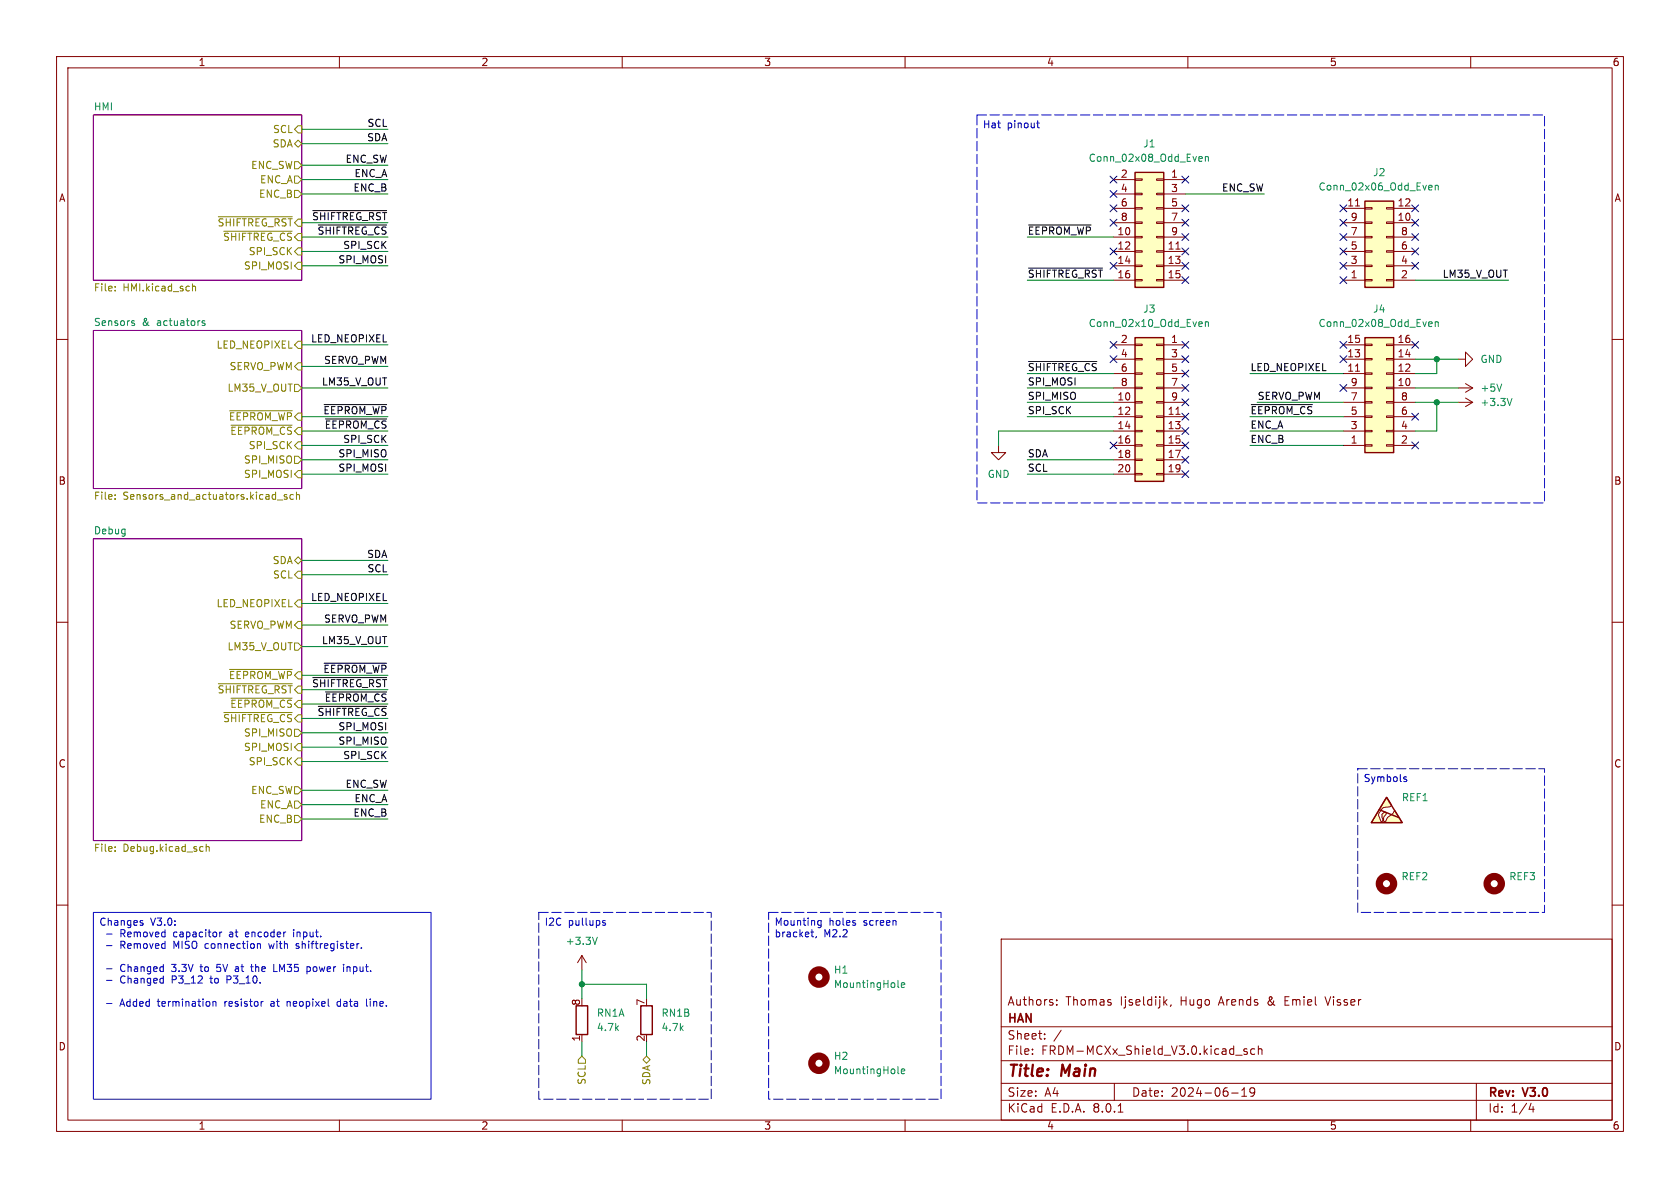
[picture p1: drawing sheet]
<svg xmlns="http://www.w3.org/2000/svg" width="297mm" height="210mm" viewBox="0 0 297 210" stroke-linecap="round" stroke-linejoin="round" font-family="sans-serif">
<g fill="none" stroke="#840000" stroke-width=".18">
<path d="M10 10h277v190h-277zM12 12h273v186h-273zM60 10v2M110 10v2M160 10v2M210 10v2M260 10v2M10 60h2M285 60h2M10 110h2M285 110h2M10 160h2"/>
<path d="M285 160h2M177 166h108v32h-108zM186.8 177.6v.1M186.8 176.8v.1M205.9 177.1l.4 .6M206.3 176.7l-.6 .6M207 177.6l-.1 .3M234.2 176.2l.5 1.5M60 198v2M110 198v2M160 198v2M177 194.5h108"/>
<path d="M177 191.5h108M177 187.5h108M177 181.5h108M182.5 186.3v.1M182.5 185.5v.1M184.7 183.6v.1M184.7 182.8v.1M187.6 182.1l-1.3 2M197 191.5v3M197.7 196.6h.8M210 198v2M217.7 193.2h1.2"/>
<path d="M218.5 186.5h1.1M219.5 193.8h.9M219.5 192.7l.5-.4v1.5M220.5 185.5l-.4-.1-.2 .2 .1 .2 .5 .2v.3h-.6M221.8 192.9l-.3 .3h-.3l-.2-.3 .1-.5 .4-.1 .2 .1a.99 .99 0 0 1-.3 1.4h-.3M221.8 185.5l-.4-.1-.3 .3v.4l.1 .2h.6M222.5 185.5l.2-.1 .3 .1 .1 .9M222.5 184.9v1.5M260 198v2M261 191.5v6.5M270.7 195l-.4 1.1h.9M271 195.6v1"/>
</g>
<path d="M16.5 20.3h36.8v29.2h-36.8zM16.5 58.4h36.8v28h-36.8zM16.5 95.3h36.8v53.3h-36.8z" fill="none" stroke="#840084" stroke-width=".18"/>
<g fill="none" stroke="#848400" stroke-width=".18">
<path d="M38.6 38.3h13.1M52.1 25.4l.6-.6 .6 .6-.6 .6zM52.1 28.6h.6l.6 .6-.6 .6h-.6zM52.1 33.7h.6l.6 .6-.6 .6h-.6zM52.1 31.1h.6l.6 .7-.6 .6h-.6zM52.7 22.2h.6v1.3h-.6l-.6-.6zM20.4 51.3v.1M20.4 50.7v.1M34 50.2v1.2M34 50.7l.2-.1 .3 .1 .1 .7M39.6 40.9h12.1M52.7 46.4h.6v1.2h-.6l-.6-.6z"/>
<path d="M52.7 43.8h.6v1.3h-.6l-.6-.6zM40.6 72.6h11.1M40.8 75.2h10.9M52.1 67.9h.6l.6 .7-.6 .6h-.6zM52.7 60.3h.6v1.3h-.6l-.6-.6zM52.7 64.1h.6v1.3h-.6l-.6-.6zM52.7 78.1h.6v1.3h-.6l-.6-.7zM20.4 87.5v.1M20.4 88.1v.2M49 88.4h1M50.7 87.5l-.3-.1-.2 .2 .1 .2 .4 .1v.3h-.5M51.9 87.5l-.4-.1-.2 .3 .1 .5h.5"/>
<path d="M52.1 83.8l.6-.6h.6v1.3h-.6zM52.1 80.6h.6l.6 .7-.6 .6h-.6zM52.1 99.1l.6-.7 .6 .7-.6 .6zM52.4 87.5l.2-.1 .3 .1 .1 .8M52.4 87v1.3M40.6 118.3h11.1M52.1 106.7l.6-.7h.6v1.3h-.6zM52.1 113.7h.6l.6 .6-.6 .6h-.6zM52.7 101h.6v1.2h-.6l-.6-.6zM52.7 109.9h.6v1.2h-.6l-.6-.6zM38.6 120.9h13.1M39.6 126h12.1"/>
<path d="M40.8 123.4h10.9M52.1 139.1h.6l.6 .6-.6 .6h-.6zM52.1 128.9h.6l.6 .6-.6 .7h-.6zM52.7 131.4h.6v1.3h-.6l-.6-.6zM52.7 134h.6v1.3h-.6l-.6-.7zM20.4 149.7v.1M20.4 150.4v.1M35.8 149.7h.1M35.9 150.4l-.1 .1M36.4 149.2v1.3M36.4 149.8l.2-.1h.3l.1 .8M52.1 141.6h.6l.6 .6-.6 .7h-.6z"/>
<path d="M52.1 144.1h.6l.6 .7-.6 .6h-.6z"/>
</g>
<path d="M23.4 57.1l.3 .1 .1 .2-.2 .1h-.2M23.4 56.7l.3 .1M36.2 56.8l-.3-.1-.2 .2 .1 .2 .4 .1v.3h-.5M158.7 189.6l.2 .2M159.3 189.4l.6-.1v-.3h-.4l-.2 .1 .1 .6h.5" fill="none" stroke="#008484" stroke-width=".18"/>
<circle cx="144.8" cy="188" r="1.27" fill="none" stroke="#840000" stroke-width="1.3"/>
<path d="M200.7 59.7h5v25.4h-5z" fill="#ffffc2"/>
<g fill="none" stroke="#840000" stroke-width=".18">
<path d="M196.8 61h3.9M196.8 71.1h3.9M196.8 73.7h3.9M196.8 76.2h3.9M196.8 78.7h3.9M196.8 63.5h3.9M196.8 66h3.9M196.8 68.6h3.9M200.7 78.6h1.2v.3h-1.2zM200.7 76.1h1.2v.2h-1.2zM200.7 73.5h1.2v.3h-1.2zM200.7 71h1.2v.2h-1.2z"/>
<path d="M200.7 68.5h1.2v.2h-1.2zM200.7 65.9h1.2v.3h-1.2zM200.7 63.4h1.2v.2h-1.2zM200.7 60.8h1.2v.3h-1.2zM204.5 78.6h1.2v.3h-1.2zM204.5 76.1h1.2v.2h-1.2zM204.5 73.5h1.2v.3h-1.2zM204.5 71h1.2v.2h-1.2zM204.5 68.5h1.2v.2h-1.2zM204.5 65.9h1.2v.3h-1.2zM204.5 63.4h1.2v.2h-1.2zM204.5 60.8h1.2v.3h-1.2z"/>
<path d="M205.7 61h3.8M205.7 71.1h3.8M205.7 73.7h3.8M205.7 76.2h3.8M205.7 78.7h3.8M205.7 63.5h3.8M205.7 66h3.8M205.7 68.6h3.8M207.9 73.2h.7M257.8 68.6h2.5M259.1 67.8l1.2 .8M260.3 68.6l-1.2 .7"/>
<path d="M196.8 81.3h3.9M196.8 83.8h3.9M200.7 83.7h1.2v.2h-1.2zM200.7 81.2h1.2v.2h-1.2zM204.5 83.7h1.2v.2h-1.2zM204.5 81.2h1.2v.2h-1.2zM205.7 81.3h3.8M205.7 83.8h3.8"/>
</g>
<path d="M200.7 59.7h5v25.4h-5z" fill="none" stroke="#840000" stroke-width=".25"/>
<path d="M212.1 56.9h.4v.3l-.6 .1M212.5 57.7h-.4M213.1 57l.2-.1h.3v.8M213.1 56.9v.8M265.5 67.9l-.4 1.3" fill="none" stroke="#008484" stroke-width=".18"/>
<g fill="none" stroke="#840000" stroke-width="1.3">
<circle cx="245.1" cy="156.2" r="1.27"/>
<circle cx="264.2" cy="156.2" r="1.27"/>
</g>
<path d="M245.1 140.9l.9 1.4-.3 .3-.5 .1a1.49 1.49 0 0 0-1.4 1l-.1 .5 .5 1.1 .2-.2-.1-1.1 .2-.2a.31 .31 0 0 1 .5-.1 .31 .31 0 0 1-.1 .5 .92 .92 0 0 0-.2 1 .44 .44 0 0 0 .5-.5l1-.9 .4-.5 1.3 2.1h-5.4z" fill="#ffffc2"/>
<path d="M243.8 143.1l3.5 1.4M245.1 141l2.8 4.4h-5.5zM101.9 177.8h2v5.1h-2zM113.3 177.8h2v5.1h-2z" fill="none" stroke="#840000" stroke-width=".25"/>
<path d="M176.5 78.7v1.3h1.3l-1.3 1.3-1.2-1.3h1.2M245.1 140.9l.9 1.4-.3 .3-.5 .1a1.49 1.49 0 0 0-1.4 1l-.1 .5 .5 1.1 .2-.2-.1-1.1 .2-.2a.31 .31 0 0 1 .5-.1 .31 .31 0 0 1-.1 .5 .92 .92 0 0 0-.2 1 .44 .44 0 0 0 .5-.5l1-.9 .4-.5 1.3 2.1h-5.4zM102.9 168.9l-.8 1.3M102.9 168.9v2.6M102.9 168.9l.7 1.3M102.9 182.9v1.3" fill="none" stroke="#840000" stroke-width=".18"/>
<path d="M105.6 165.7l-.4 1.2M158.7 174.4l.2 .2M159.3 174.1l.6-.1v-.2l-.4-.1-.2 .2 .1 .6h.5" fill="none" stroke="#008484" stroke-width=".18"/>
<circle cx="144.8" cy="172.7" r="1.27" fill="none" stroke="#840000" stroke-width="1.3"/>
<path d="M200.7 30.5h5v20.3h-5z" fill="#ffffc2"/>
<g fill="none" stroke="#840000" stroke-width=".18">
<path d="M196.8 31.8h3.9M196.8 34.3h3.9M196.8 36.8h3.9M196.8 39.4h3.9M200.7 39.2h1.2v.3h-1.2zM200.7 36.7h1.2v.3h-1.2zM200.7 34.2h1.2v.2h-1.2zM200.7 31.6h1.2v.3h-1.2zM204.5 39.2h1.2v.3h-1.2zM204.5 36.7h1.2v.3h-1.2zM204.5 34.2h1.2v.2h-1.2zM204.5 31.6h1.2v.3h-1.2z"/>
<path d="M205.7 31.8h3.8M205.7 34.3h3.8M205.7 36.8h3.8M205.7 39.4h3.8M196.8 41.9h3.9M196.8 44.5h3.9M196.8 47h3.9M196.8 49.5h3.9M200.7 49.4h1.2v.3h-1.2zM200.7 46.9h1.2v.2h-1.2zM200.7 44.3h1.2v.3h-1.2zM200.7 41.8h1.2v.2h-1.2z"/>
<path d="M204.5 49.4h1.2v.3h-1.2zM204.5 46.9h1.2v.2h-1.2zM204.5 44.3h1.2v.3h-1.2zM204.5 41.8h1.2v.2h-1.2zM205.7 41.9h3.8M205.7 44.5h3.8M205.7 47h3.8M205.7 49.5h3.8M207.9 44h.7M257.8 71.1h2.5M259.1 70.4l1.2 .7M260.3 71.1l-1.2 .8"/>
</g>
<path d="M200.7 30.5h5v20.3h-5z" fill="none" stroke="#840000" stroke-width=".25"/>
<path d="M212.1 27.7h.4v.3l-.6 .1M212.5 28.5h-.4M213.1 27.8l.2-.1h.3v.8M213.1 27.7v.8M267.3 70.4l-.4 1.3" fill="none" stroke="#008484" stroke-width=".18"/>
<path d="M241.3 35.6h5.1v15.2h-5.1z" fill="#ffffc2"/>
<g fill="none" stroke="#840000" stroke-width=".18">
<path d="M237.5 39.4h3.8M237.5 36.8h3.8M239.6 36.4h.8M241.3 36.7h1.3v.3h-1.3zM241.3 39.2h1.3v.3h-1.3zM245.1 36.7h1.3v.3h-1.3zM245.1 39.2h1.3v.3h-1.3zM246.4 39.4h3.8M246.4 36.8h3.8M237.5 49.5h3.8M237.5 47h3.8M237.5 44.5h3.8"/>
<path d="M237.5 41.9h3.8M241.3 41.8h1.3v.2h-1.3zM241.3 44.3h1.3v.3h-1.3zM241.3 46.9h1.3v.2h-1.3zM241.3 49.4h1.3v.3h-1.3zM245.1 41.8h1.3v.2h-1.3zM245.1 44.3h1.3v.3h-1.3zM245.1 46.9h1.3v.2h-1.3zM245.1 49.4h1.3v.3h-1.3zM246.4 49.5h3.8M246.4 47h3.8M246.4 44.5h3.8"/>
<path d="M246.4 41.9h3.8"/>
</g>
<path d="M241.3 35.6h5.1v15.2h-5.1z" fill="none" stroke="#840000" stroke-width=".25"/>
<path d="M252.8 32.8h.3l.1 .3-.6 .1M253.1 33.5l-.3 .1M253.7 32.9l.2-.1h.3l.1 .8M253.7 32.8v.8" fill="none" stroke="#008484" stroke-width=".18"/>
<path d="M241.3 59.7h5.1v20.3h-5.1z" fill="#ffffc2"/>
<g fill="none" stroke="#840000" stroke-width=".18">
<path d="M237.5 78.7h3.8M237.5 68.6h3.8M237.5 66h3.8M237.5 63.5h3.8M237.5 61h3.8M237.5 76.2h3.8M237.5 73.7h3.8M237.5 71.1h3.8M239.6 65.6h.8M241.3 60.8h1.3v.3h-1.3zM241.3 63.4h1.3v.2h-1.3zM241.3 65.9h1.3v.3h-1.3z"/>
<path d="M241.3 68.5h1.3v.2h-1.3zM241.3 71h1.3v.2h-1.3zM241.3 73.5h1.3v.3h-1.3zM241.3 76.1h1.3v.2h-1.3zM241.3 78.6h1.3v.3h-1.3zM245.1 60.8h1.3v.3h-1.3zM245.1 63.4h1.3v.2h-1.3zM245.1 65.9h1.3v.3h-1.3zM245.1 68.5h1.3v.2h-1.3zM245.1 71h1.3v.2h-1.3zM245.1 73.5h1.3v.3h-1.3zM245.1 76.1h1.3v.2h-1.3z"/>
<path d="M245.1 78.6h1.3v.3h-1.3zM246.4 78.7h3.8M246.4 68.6h3.8M246.4 66h3.8M246.4 63.5h3.8M246.4 61h3.8M246.4 76.2h3.8M246.4 73.7h3.8M246.4 71.1h3.8M257.8 63.5h1.3v-1.3l1.2 1.3-1.2 1.3v-1.3"/>
</g>
<path d="M241.3 59.7h5.1v20.3h-5.1z" fill="none" stroke="#840000" stroke-width=".25"/>
<path d="M252.8 56.9h.3l.1 .3-.6 .1M253.1 57.7h-.3M253.7 57l.2-.1h.3l.1 .8M253.7 56.9v.8" fill="none" stroke="#008484" stroke-width=".18"/>
<path d="M102.9 186.7l.6 .6v.7h-1.3v-.7zM113.7 187.3l.6-.6 .6 .6-.6 .7z" fill="none" stroke="#848400" stroke-width=".18"/>
<path d="M55.3 37.2h13.1M56.3 39.8h12.1M181.8 39.8h11.1M181.8 47.4h13.1M57.3 71.5h11.1M57.5 74.1h10.9M181.8 63.9h12.1M221.2 71.5h10.8M55.3 119.8h13.1M57.3 117.2h11.1M56.3 124.9h12.1M57.5 122.3h10.9" fill="none" stroke="#000" stroke-width=".18"/>
<g fill="none" stroke="#0000c2" stroke-width=".18">
<path d="M183.3 21.7h.5M183.4 21.3v1.1l.4 .2M248.2 137.7l.5 .2-.1 .2-.3 .1M248.2 137.4h.4M16.5 161.3h59.7v33h-59.7zM18.8 165.1h1M18.8 167.2h1M18.8 171.3h1M18.8 173.3h1M18.8 177.4h1M24.9 163.1l.3 .1 .1 .2-.2 .2h-.2M24.9 162.7l.3 .1"/>
<path d="M37.6 177v.9M37.6 177.2l.2-.2 .3 .1 .1 .8M38.3 171.6l.2 .1M38.9 164.8v.8M39 170.5h-.6l-.1 .6 .2-.1M39.2 164.8l-.3 .2M40.1 172.5v1.3M40.1 173.2h.5M41.6 171.7h.5M42 170.9l-.4 .1M42.1 171.3h-.5M43.6 164.8l-.2 .1v.5l.2 .2"/>
<path d="M44 165.1l-.6 .1M44.3 170.9h.5M44.5 171.6l.3 .1M45.7 166.8l.3 .2v.7M47.5 166.8l.2 .9M48 177l-.1 .1M48 177.4l-.1 .2 .1 .3M48.4 171.7h.6M50.8 177v.9M51.1 177l-.3 .2M51.9 164.3v.2M51.9 164.8v.8"/>
<path d="M52.3 167.6l.4 .1M52.3 167l.1 .2h.3M54.4 170.9l.4 .1 .1 .1-.1 .5-.4 .1M60.2 177.1l-.4-.1-.2 .3 .1 .5h.5M60.7 170.5v.1M61.3 171l.4-.1 .2 .2M61.3 170.9v.8M63.5 166.8l-.3 .1M63.9 167.5v.2M64.8 176.6v1.1l.2 .2M65.5 176.6v.1M65.5 177v.9"/>
<path d="M106.6 163.1l.4 .1 .1 .2-.2 .2-.4-.1M106.6 162.8h.4M143.6 165.5l.2 .1M144.3 165.5l-.1 .3M144.6 163.4l.2 .2 .4-.1M145.2 162.8l-.4-.1-.2 .1M145.2 162.7v1l-.3 .3-.3-.1"/>
</g>
<path d="M172.7 20.3h100.3v68.6h-100.3zM240 135.9h33v25.4h-33zM95.2 161.3h30.5v33h-30.5zM135.9 161.3h30.5v33h-30.5z" fill="none" stroke="#0000c2" stroke-width=".18" stroke-dasharray="1.7 .6"/>
<g fill="none" stroke="#008400" stroke-width=".18">
<path d="M53.3 22.9h15.3M53.3 31.8h15.3M53.3 25.4h15.3M53.3 29.2h15.3M53.3 39.4h15.3M53.3 34.3h15.3M209.5 34.3h14M53.3 44.5h15.3M53.3 47h15.3M53.3 41.9h15.3M181.6 41.9h15.2M181.6 49.5h15.2"/>
<path d="M250.2 49.5h16.5M53.3 64.8h15.3M53.3 61h15.3M53.3 73.7h15.3M53.3 78.7h15.3M53.3 76.2h15.3M53.3 68.6h15.3M181.6 73.7h15.2M181.6 68.6h15.2M181.6 71.1h15.2M181.6 66h15.2M196.8 76.2h-20.3v2.5"/>
<path d="M221 73.7h16.5M221 78.7h16.5M221 76.2h16.5M221 66h16.5M222.2 71.1h15.3M250.2 63.5h7.6M250.2 68.6h7.6M250.2 71.1h7.6M254 71.1v5.1h-3.8M254 63.5v2.5h-3.8M53.3 83.8h15.3M53.3 81.3h15.3"/>
<path d="M53.3 99.1h15.3M181.6 83.8h15.2M181.6 81.3h15.2M53.3 101.6h15.3M53.3 106.7h15.3M53.3 110.5h15.3M53.3 119.4h15.3M53.3 114.3h15.3M53.3 129.5h15.3M53.3 134.6h15.3M53.3 132.1h15.3M53.3 139.7h15.3"/>
<path d="M53.3 127h15.3M53.3 121.9h15.3M53.3 124.5h15.3M53.3 142.2h15.3M53.3 144.8h15.3M102.9 171.5v5M102.9 174h11.4v2.5M102.9 184.2v2.5M114.3 184.2v2.5"/>
</g>
<g fill="none" stroke="#000084" stroke-width=".18">
<path d="M196.2 31.1l1.3 1.3M196.2 36.2l1.3 1.2M196.2 38.8l1.3 1.2M196.2 33.7l1.3 1.2M197.5 31.1l-1.3 1.3M197.5 36.2l-1.3 1.2M197.5 38.8l-1.3 1.2M197.5 33.7l-1.3 1.2M208.9 31.1l1.3 1.3M208.9 38.8l1.3 1.2M208.9 36.2l1.3 1.2M210.2 31.1l-1.3 1.3"/>
<path d="M210.2 38.8l-1.3 1.2M210.2 36.2l-1.3 1.2M236.9 38.8l1.2 1.2M236.9 36.2l1.2 1.2M238.1 38.8l-1.2 1.2M238.1 36.2l-1.2 1.2M249.6 38.8l1.2 1.2M249.6 36.2l1.2 1.2M250.8 36.2l-1.2 1.2M250.8 38.8l-1.2 1.2M196.2 43.8l1.3 1.3M196.2 46.4l1.3 1.2"/>
<path d="M197.5 43.8l-1.3 1.3M197.5 46.4l-1.3 1.2M208.9 41.3l1.3 1.2M208.9 43.8l1.3 1.3M208.9 46.4l1.3 1.2M208.9 48.9l1.3 1.2M210.2 41.3l-1.3 1.2M210.2 43.8l-1.3 1.3M210.2 46.4l-1.3 1.2M210.2 48.9l-1.3 1.2M236.9 43.8l1.2 1.3M236.9 48.9l1.2 1.2"/>
<path d="M236.9 41.3l1.2 1.2M236.9 46.4l1.2 1.2M238.1 43.8l-1.2 1.3M238.1 48.9l-1.2 1.2M238.1 41.3l-1.2 1.2M238.1 46.4l-1.2 1.2M249.6 41.3l1.2 1.2M249.6 46.4l1.2 1.2M249.6 43.8l1.2 1.3M250.8 41.3l-1.2 1.2M250.8 46.4l-1.2 1.2M250.8 43.8l-1.2 1.3"/>
<path d="M196.2 60.4l1.3 1.2M196.2 78.1l1.3 1.2M196.2 62.9l1.3 1.2M197.5 60.4l-1.3 1.2M197.5 78.1l-1.3 1.2M197.5 62.9l-1.3 1.2M208.9 68l1.3 1.2M208.9 73.1l1.3 1.2M208.9 78.1l1.3 1.2M208.9 70.5l1.3 1.2M208.9 60.4l1.3 1.2M208.9 62.9l1.3 1.2"/>
<path d="M208.9 75.6l1.3 1.2M208.9 65.4l1.3 1.2M210.2 68l-1.3 1.2M210.2 73.1l-1.3 1.2M210.2 78.1l-1.3 1.2M210.2 70.5l-1.3 1.2M210.2 60.4l-1.3 1.2M210.2 62.9l-1.3 1.2M210.2 65.4l-1.3 1.2M210.2 75.6l-1.3 1.2M236.9 60.4l1.2 1.2M236.9 68l1.2 1.2"/>
<path d="M236.9 62.9l1.2 1.2M238.1 60.4l-1.2 1.2M238.1 68l-1.2 1.2M238.1 62.9l-1.2 1.2M249.6 73.1l1.2 1.2M249.6 60.4l1.2 1.2M249.6 78.1l1.2 1.2M250.8 73.1l-1.2 1.2M250.8 60.4l-1.2 1.2M250.8 78.1l-1.2 1.2M208.9 83.2l1.3 1.2M208.9 80.7l1.3 1.2"/>
<path d="M210.2 83.2l-1.3 1.2M210.2 80.7l-1.3 1.2"/>
</g>
<g fill="#008400" stroke="#008400" stroke-width=".18">
<circle cx="254" cy="71.1" r=".46"/>
<circle cx="254" cy="63.5" r=".46"/>
<circle cx="102.9" cy="174" r=".46"/>
</g>
<g font-size="2.8" fill="#840000">
<text x="178" y="190.9">Title:</text>
<text x="187.7" y="190.9">Main</text>
</g>
<g font-size="2.1" fill="#840000">
<text x="178" y="178">Authors:</text>
<text x="188.4" y="178">Thomas</text>
<text x="198.1" y="178">Ijseldijk,</text>
<text x="208.8" y="178">Hugo</text>
<text x="215.8" y="178">Arends</text>
<text x="224.5" y="178">&amp;</text>
<text x="227.7" y="178">Emiel</text>
<text x="235.1" y="178">Visser</text>
<text x="178" y="184">Sheet:</text>
<text x="178" y="181.2">HAN</text>
<text x="178" y="186.7">File:</text>
<text x="184.1" y="186.7">FRDM-MCXx_Shield_V3.0.kicad_sch</text>
<text x="178" y="196.9">KiCad</text>
<text x="178" y="194.1">Size:</text>
<text x="184.7" y="194.1">A4</text>
<text x="185.7" y="196.9">E.D.A.</text>
<text x="193.3" y="196.9">8.0.1</text>
<text x="200" y="194.1">Date:</text>
<text x="207" y="194.1">2024-06-19</text>
<text x="263" y="194.3">Rev:</text>
<text x="263" y="196.9">Id:</text>
<text x="267.1" y="196.9">1/4</text>
<text x="269.4" y="194.3">V3.0</text>
</g>
<g font-size="1.8" fill="#840000">
<text x="35" y="11.9">1</text>
<text x="85" y="11.9">2</text>
<text x="135" y="11.9">3</text>
<text x="185" y="11.9">4</text>
<text x="235" y="11.9">5</text>
<text x="285" y="11.9">6</text>
<text x="10.3" y="35.9">A</text>
<text x="198" y="31.5">2</text>
<text x="198" y="34">4</text>
<text x="206.9" y="31.5">1</text>
<text x="206.9" y="34">3</text>
<text x="285.3" y="35.9">A</text>
<text x="197.4" y="41.7">10</text>
<text x="198" y="36.6">6</text>
<text x="198" y="39.1">8</text>
<text x="206.9" y="36.6">5</text>
<text x="206.9" y="39.1">7</text>
<text x="206.9" y="41.7">9</text>
<text x="238.1" y="36.6">11</text>
<text x="238.7" y="41.7">7</text>
<text x="238.7" y="39.1">9</text>
<text x="247" y="39.1">10</text>
<text x="247" y="36.6">12</text>
<text x="247.6" y="41.7">8</text>
<text x="197.4" y="44.2">12</text>
<text x="197.4" y="46.7">14</text>
<text x="206.3" y="44.2">11</text>
<text x="206.3" y="46.7">13</text>
<text x="238.7" y="46.7">3</text>
<text x="238.7" y="44.2">5</text>
<text x="247.6" y="46.7">4</text>
<text x="247.6" y="44.2">6</text>
<text x="206.3" y="49.3">15</text>
<text x="238.7" y="49.3">1</text>
<text x="247.6" y="49.3">2</text>
<text x="198" y="60.7">2</text>
<text x="198" y="63.2">4</text>
<text x="198" y="65.8">6</text>
<text x="206.9" y="60.7">1</text>
<text x="206.9" y="63.2">3</text>
<text x="206.9" y="65.8">5</text>
<text x="238.1" y="65.8">11</text>
<text x="238.1" y="63.2">13</text>
<text x="238.1" y="60.7">15</text>
<text x="247" y="65.8">12</text>
<text x="247" y="63.2">14</text>
<text x="247" y="60.7">16</text>
<text x="197.4" y="70.9">10</text>
<text x="198" y="68.3">8</text>
<text x="206.9" y="68.3">7</text>
<text x="206.9" y="70.9">9</text>
<text x="238.7" y="70.9">7</text>
<text x="238.7" y="68.3">9</text>
<text x="247" y="68.3">10</text>
<text x="247.6" y="70.9">8</text>
<text x="197.4" y="73.4">12</text>
<text x="197.4" y="75.9">14</text>
<text x="206.3" y="73.4">11</text>
<text x="206.3" y="75.9">13</text>
<text x="238.7" y="75.9">3</text>
<text x="238.7" y="73.4">5</text>
<text x="247.6" y="75.9">4</text>
<text x="247.6" y="73.4">6</text>
<text x="197.4" y="78.5">16</text>
<text x="197.4" y="81">18</text>
<text x="197.4" y="83.6">20</text>
<text x="206.3" y="78.5">15</text>
<text x="206.3" y="81">17</text>
<text x="206.3" y="83.6">19</text>
<text x="238.7" y="78.5">1</text>
<text x="247.6" y="78.5">2</text>
<text x="10.3" y="85.9">B</text>
<text x="285.3" y="85.9">B</text>
<text x="10.3" y="135.9">C</text>
<text x="285.3" y="135.9">C</text>
<text x="102.6" y="177.9" transform="rotate(-90 102.6 177.9)">8</text>
<text x="114" y="177.9" transform="rotate(-90 114 177.9)">7</text>
<text x="10.3" y="185.9">D</text>
<text x="102.6" y="184.2" transform="rotate(-90 102.6 184.2)">1</text>
<text x="114" y="184.2" transform="rotate(-90 114 184.2)">2</text>
<text x="285.3" y="185.9">D</text>
<text x="35" y="199.9">1</text>
<text x="85" y="199.9">2</text>
<text x="135" y="199.9">3</text>
<text x="185" y="199.9">4</text>
<text x="235" y="199.9">5</text>
<text x="285" y="199.9">6</text>
</g>
<g font-size="1.8" fill="#008484">
<text x="16.5" y="19.6">HMI</text>
<text x="192.4" y="28.8">Conn_02x08_Odd_Even</text>
<text x="202" y="26.3">J1</text>
<text x="233" y="33.9">Conn_02x06_Odd_Even</text>
<text x="242.6" y="31.3">J2</text>
<text x="16.5" y="57.7">Sensors</text>
<text x="25.1" y="57.7">&amp;</text>
<text x="27.9" y="57.7">actuators</text>
<text x="192.4" y="58">Conn_02x10_Odd_Even</text>
<text x="202" y="55.5">J3</text>
<text x="233" y="58">Conn_02x08_Odd_Even</text>
<text x="242.6" y="55.5">J4</text>
<text x="261.6" y="64.4">GND</text>
<text x="261.6" y="69.4">+5V</text>
<text x="261.6" y="72">+3.3V</text>
<text x="174.5" y="84.7">GND</text>
<text x="16.5" y="94.5">Debug</text>
<text x="247.7" y="141.8">REF1</text>
<text x="247.7" y="155.8">REF2</text>
<text x="266.7" y="155.8">REF3</text>
<text x="99.9" y="167.2">+3.3V</text>
<text x="147.3" y="172.3">H1</text>
<text x="105.4" y="179.9">RN1A</text>
<text x="116.8" y="179.9">RN1B</text>
<text x="147.3" y="174.9">MountingHole</text>
<text x="105.4" y="182.5">4.7k</text>
<text x="116.8" y="182.5">4.7k</text>
<text x="147.3" y="187.6">H2</text>
<text x="147.3" y="190.1">MountingHole</text>
</g>
<g font-size="1.8" fill="#848400">
<text x="48.2" y="23.7">SCL</text>
<text x="48.1" y="26.3">SDA</text>
<text x="44.3" y="30.1">ENC_SW</text>
<text x="45.7" y="35.2">ENC_B</text>
<text x="45.9" y="32.6">ENC_A</text>
<text x="38.4" y="40.2">~{SHIFTREG_RST}</text>
<text x="39.3" y="42.8">~{SHIFTREG_CS}</text>
<text x="43" y="47.9">SPI_MOSI</text>
<text x="43.9" y="45.3">SPI_SCK</text>
<text x="16.5" y="51.8">File:</text>
<text x="21.7" y="51.8">HMI.kicad_sch</text>
<text x="38.2" y="61.8">LED_NEOPIXEL</text>
<text x="40.5" y="65.6">SERVO_PWM</text>
<text x="40.1" y="69.4">LM35_V_OUT</text>
<text x="40.4" y="74.5">~{EEPROM_WP}</text>
<text x="40.6" y="77.1">~{EEPROM_CS}</text>
<text x="43" y="82.1">SPI_MISO</text>
<text x="43.9" y="79.6">SPI_SCK</text>
<text x="16.5" y="88.7">File:</text>
<text x="21.7" y="88.7">Sensors_and_actuators.kicad_sch</text>
<text x="43" y="84.7">SPI_MOSI</text>
<text x="48.1" y="99.9">SDA</text>
<text x="38.2" y="107.5">LED_NEOPIXEL</text>
<text x="48.2" y="102.5">SCL</text>
<text x="40.5" y="111.4">SERVO_PWM</text>
<text x="40.1" y="115.2">LM35_V_OUT</text>
<text x="38.4" y="122.8">~{SHIFTREG_RST}</text>
<text x="40.4" y="120.2">~{EEPROM_WP}</text>
<text x="40.6" y="125.3">~{EEPROM_CS}</text>
<text x="39.3" y="127.9">~{SHIFTREG_CS}</text>
<text x="43" y="130.4">SPI_MISO</text>
<text x="43" y="132.9">SPI_MOSI</text>
<text x="43.9" y="135.5">SPI_SCK</text>
<text x="44.3" y="140.6">ENC_SW</text>
<text x="45.9" y="143.1">ENC_A</text>
<text x="45.7" y="145.6">ENC_B</text>
<text x="16.5" y="150.9">File:</text>
<text x="21.7" y="150.9">Debug.kicad_sch</text>
<text x="103.7" y="191.9" transform="rotate(-90 103.7 191.9)">SCL</text>
<text x="115.2" y="191.9" transform="rotate(-90 115.2 191.9)">SDA</text>
</g>
<g font-size="1.8">
<text x="64.9" y="22.5">SCL</text>
<text x="61" y="28.9">ENC_SW</text>
<text x="64.8" y="25.1">SDA</text>
<text x="62.4" y="33.9">ENC_B</text>
<text x="62.6" y="31.4">ENC_A</text>
<text x="215.9" y="33.9">ENC_SW</text>
<text x="55.1" y="39">~{SHIFTREG_RST}</text>
<text x="56" y="41.6">~{SHIFTREG_CS}</text>
<text x="181.6" y="41.6">~{EEPROM_WP}</text>
<text x="59.7" y="46.6">SPI_MOSI</text>
<text x="60.6" y="44.1">SPI_SCK</text>
<text x="181.6" y="49.2">~{SHIFTREG_RST}16</text>
<text x="254.9" y="49.2">LM35_V_OUT</text>
<text x="54.9" y="60.6">LED_NEOPIXEL</text>
<text x="57.2" y="64.4">SERVO_PWM</text>
<text x="181.6" y="65.7">~{SHIFTREG_CS}</text>
<text x="221" y="65.7">LED_NEOPIXEL</text>
<text x="56.8" y="68.2">LM35_V_OUT</text>
<text x="181.6" y="70.8">SPI_MISO</text>
<text x="181.6" y="68.2">SPI_MOSI</text>
<text x="222.2" y="70.8">SERVO_PWM</text>
<text x="57.1" y="73.3">~{EEPROM_WP}</text>
<text x="57.3" y="75.9">~{EEPROM_CS}</text>
<text x="181.6" y="73.3">SPI_SCK</text>
<text x="221" y="75.9">ENC_A</text>
<text x="221" y="73.3">~{EEPROM_CS}</text>
<text x="59.7" y="80.9">SPI_MISO</text>
<text x="59.7" y="83.5">SPI_MOSI</text>
<text x="60.6" y="78.4">SPI_SCK</text>
<text x="181.6" y="83.5">SCL</text>
<text x="181.6" y="80.9">SDA</text>
<text x="221" y="78.4">ENC_B</text>
<text x="64.8" y="98.7">SDA</text>
<text x="64.9" y="101.3">SCL</text>
<text x="54.9" y="106.3">LED_NEOPIXEL</text>
<text x="56.8" y="114">LM35_V_OUT</text>
<text x="57.2" y="110.1">SERVO_PWM</text>
<text x="57.1" y="119">~{EEPROM_WP}</text>
<text x="55.1" y="121.6">~{SHIFTREG_RST}</text>
<text x="57.3" y="124.1">~{EEPROM_CS}</text>
<text x="56" y="126.7">~{SHIFTREG_CS}</text>
<text x="59.7" y="129.2">SPI_MOSI</text>
<text x="59.7" y="131.7">SPI_MISO</text>
<text x="60.6" y="134.3">SPI_SCK</text>
<text x="61" y="139.4">ENC_SW</text>
<text x="62.6" y="141.9">ENC_A</text>
<text x="62.4" y="144.4">ENC_B</text>
</g>
<g font-size="1.8" fill="#0000c2">
<text x="173.7" y="23">Hat</text>
<text x="178" y="23">pinout</text>
<text x="241" y="138.6">Symbols</text>
<text x="17.5" y="164">Changes</text>
<text x="21.4" y="166">Removed</text>
<text x="26.6" y="164">V3.0:</text>
<text x="31" y="166">capacitor</text>
<text x="41" y="166">at</text>
<text x="44.1" y="166">encoder</text>
<text x="52.7" y="166">input.</text>
<text x="96.2" y="164">I2C</text>
<text x="100.5" y="164">pullups</text>
<text x="136.8" y="164">Mounting</text>
<text x="136.8" y="166">bracket,</text>
<text x="145.6" y="166">M2.2</text>
<text x="146.5" y="164">holes</text>
<text x="152.8" y="164">screen</text>
<text x="21.4" y="168.1">Removed</text>
<text x="21.4" y="172.1">Changed</text>
<text x="30.7" y="172.1">3.3V</text>
<text x="31" y="168.1">MISO</text>
<text x="35.9" y="172.1">to</text>
<text x="36.7" y="168.1">connection</text>
<text x="39" y="172.1">5V</text>
<text x="42.4" y="172.1">at</text>
<text x="45.5" y="172.1">the</text>
<text x="48.2" y="168.1">with</text>
<text x="49.6" y="172.1">LM35</text>
<text x="53.2" y="168.1">shiftregister.</text>
<text x="55.7" y="172.1">power</text>
<text x="62.4" y="172.1">input.</text>
<text x="21.4" y="174.2">Changed</text>
<text x="21.4" y="178.3">Added</text>
<text x="28.2" y="178.3">termination</text>
<text x="30.7" y="174.2">P3_12</text>
<text x="37.7" y="174.2">to</text>
<text x="40.2" y="178.3">resistor</text>
<text x="40.7" y="174.2">P3_10.</text>
<text x="48.5" y="178.3">at</text>
<text x="51.6" y="178.3">neopixel</text>
<text x="60.7" y="178.3">data</text>
<text x="66" y="178.3">line.</text>
</g>
</svg>
